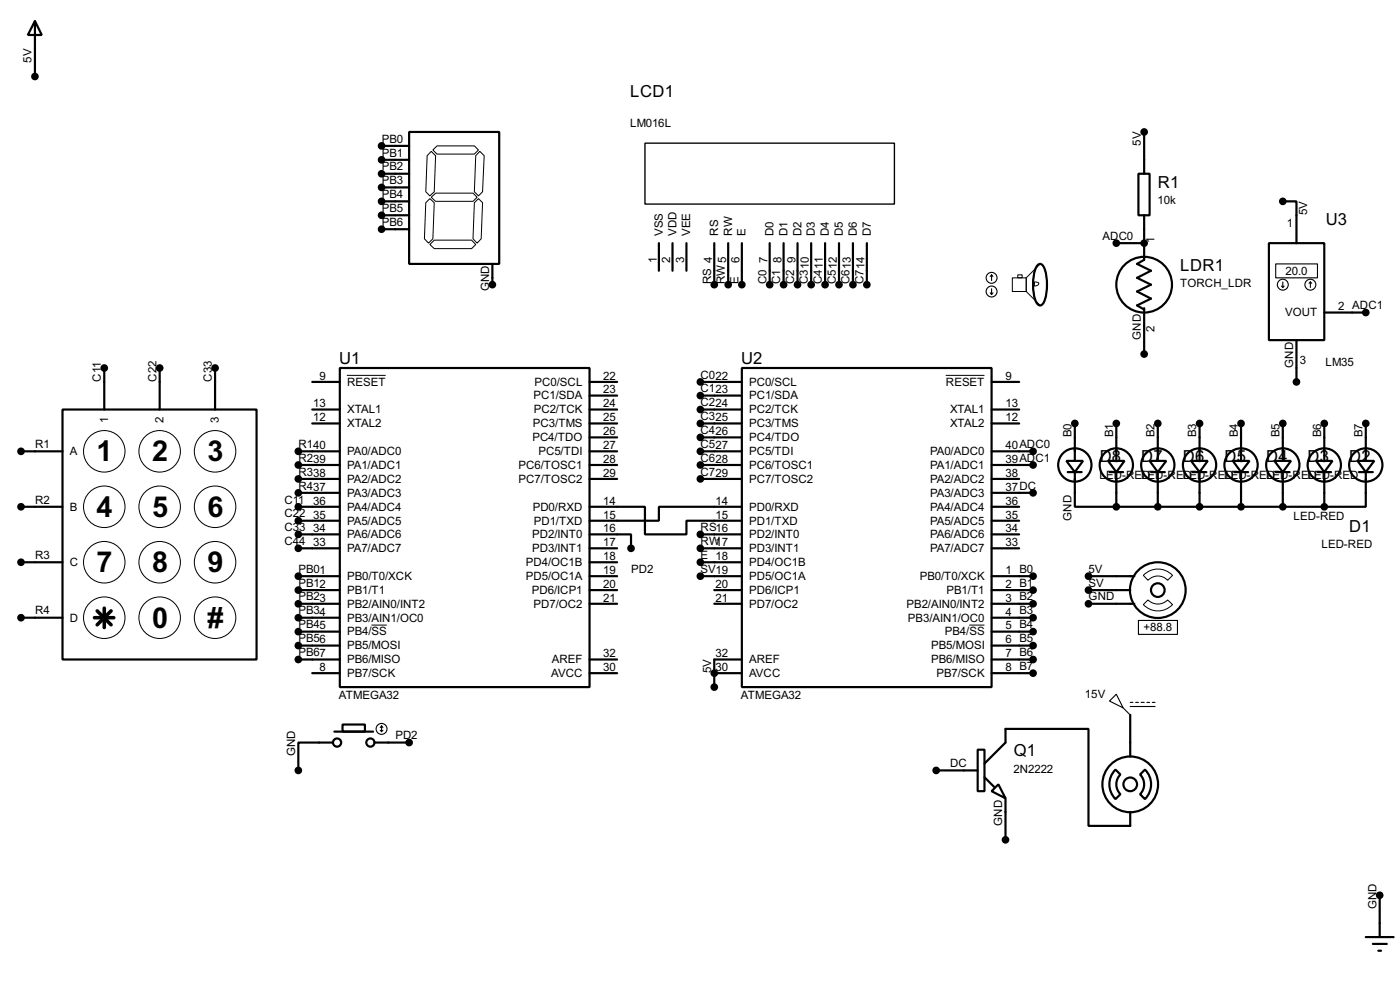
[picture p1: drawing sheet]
<svg xmlns="http://www.w3.org/2000/svg" width="256mm" height="180mm" viewBox="0 0 256 180" stroke-linecap="round" stroke-linejoin="round" font-family="sans-serif">
<g fill="none" stroke="#000" stroke-width=".4">
<path d="M6.4 3.9l1.3 2.5h-2.6zM6.4 3.9v10.1M69.9 26.7h5.1M69.9 29.3h5.1M69.9 31.8h5.1M69.9 34.3h5.1M69.9 36.9h5.1M69.9 39.4h5.1M75 24.2h16.5v24.1h-16.5zM208.6 31.8h2v7.6h-2zM209.6 24.2v7.6M209.6 39.4v8.2l-1.3 .7 2.6 1.3-2.6 1.3 2.6 1.2-2.6 1.3 2.6 1.3-2.6 1.2 1.3 .8"/>
<path d="M235 36.9h2.5v7.6M69.9 42h5.1M90.2 48.3v3.8M120.7 44.5v5.1M123.2 44.5v5.1M125.8 44.5v5.1M130.9 44.5v7.6M133.4 44.5v7.6M135.9 44.5v7.6M141 44.5v7.6M143.6 44.5v7.6M146.1 44.5v7.6"/>
<path d="M148.6 44.5v7.6M151.2 44.5v7.6M153.7 44.5v7.6M156.3 44.5v7.6M158.8 44.5v7.6M190.2 48.4l.4-.1a1.56 1.56 0 0 1 .9 1.4 9 9 0 0 1-.4 5.8l-.5 .4a1.55 1.55 0 0 1-1.1-1.4 8.8 8.8 0 0 1 .5-5.8zM204.5 44.5h5.1M209.6 56.4v.6M209.6 57.2v7.6M232.5 44.5h10.1v17.8h-10.1zM242.6 57.2h7.6M11.5 75h35.5v45.7h-35.5z"/>
<path d="M19.1 67.4v7.6M29.3 67.4v7.6M39.4 67.4v7.6M57.2 69.9h5.1M57.2 75h5.1M57.2 77.5h5.1M62.3 67.4h45.7v58.4h-45.7zM108 69.9h5.1M108 72.4h5.1M108 75h5.1M108 77.5h5.1M128.3 69.9h7.6"/>
<path d="M128.3 72.4h7.6M128.3 75h7.6M128.3 77.5h7.6M135.9 67.4h45.8v58.4h-45.8zM181.7 69.9h5M181.7 75h5M181.7 77.5h5M196.9 77.5v6.9M204.5 77.5v6.9M212.1 77.5v6.9M219.8 77.5v6.9M227.4 77.5v6.9"/>
<path d="M235 77.5v6.9M237.5 62.3v7.6M242.6 77.5v6.9M250.2 77.5v6.9M3.9 82.6h7.6M3.9 92.8h7.6M54.7 82.6h7.6M54.7 85.1h7.6M54.7 90.2h7.6M54.7 92.8h7.6M54.7 87.7h7.6M54.7 97.8h7.6"/>
<path d="M54.7 95.3h7.6M108 92.8h10.2v5h7.6v-2.5h10.1M108 97.8h7.6v2.6M108 82.6h5.1M108 85.1h5.1M108 80.1h5.1M108 87.7h5.1M128.3 82.6h7.6M128.3 85.1h7.6M128.3 80.1h7.6M128.3 87.7h7.6M128.3 97.8h7.6"/>
<path d="M135.9 92.8h-15.2v2.5h-12.7M181.7 82.6h7.6M181.7 85.1h7.6M181.7 90.2h7.6M181.7 92.8h5M181.7 87.7h5M181.7 97.8h5M181.7 95.3h5M195.4 84.4h3l-1.5 2zM195.6 86.4h2.6M196.9 86.4v6.4h7.6M203 84.4h3l-1.5 2z"/>
<path d="M203.3 86.4h2.5M204.5 86.4v6.4M204.5 92.8h38.1M210.6 84.4h3.1l-1.6 2zM210.9 86.4h2.5M212.1 86.4v6.4M218.2 84.4h3.1l-1.5 2zM218.5 86.4h2.5M219.8 86.4v6.4M225.9 84.4h3l-1.5 2zM226.1 86.4h2.6M227.4 86.4v6.4"/>
<path d="M233.5 84.4h3l-1.5 2zM233.7 86.4h2.6M235 86.4v6.4M241.1 84.4h3l-1.5 2zM241.4 86.4h2.5M242.6 86.4v6.4M248.7 84.4h3.1l-1.6 2zM249 86.4h2.5M250.2 86.4v6.4h-7.6M3.9 113.1h7.6M3.9 102.9h7.6M54.7 105.5h7.6"/>
<path d="M54.7 108h7.6M54.7 110.5h7.6M54.7 113.1h7.6M54.7 115.6h7.6M54.7 118.2h7.6M54.7 100.4h7.6M108 105.5h5.1M108 108h5.1M108 110.5h5.1M108 100.4h5.1M108 102.9h5.1M128.3 105.5h7.6"/>
<path d="M128.3 100.4h7.6M128.3 102.9h7.6M130.9 108h5M130.9 110.5h5M181.7 105.5h7.6M181.7 108h7.6M181.7 110.5h7.6M181.7 113.1h7.6M181.7 115.6h7.6M181.7 118.2h7.6M181.7 100.4h5M199.4 105.5h8.4"/>
<path d="M199.4 108h7.7M199.4 110.5h8.4M54.7 120.7h7.6M57.2 123.2h5.1M61 135.9h-6.3v5.1M61.3 133.9h7.1M62.8 132.6h4.1v1.3h-4.1zM68.6 135.9h6.4M108 120.7h5.1M108 123.2h5.1M130.9 123.2h5M135.9 120.7h-5v5.1"/>
<path d="M179.1 137.2h1.3v7.6h-1.3zM180.4 139.8l3.8-3.9v-2.5h15.2v17.8h7.7v-2.6M181.7 120.7h7.6M181.7 123.2h7.6M207.1 130.9v7.6M171.5 141h7.6M180.4 142.3l1.8 1.8M182.9 143.6l1.3 2.5-2.5-1.3zM184.2 146.1v7.6M204.4 140.9l.9 .9a2.54 2.54 0 0 0 0 3.6l-.9 .9a3.8 3.8 0 0 1 0-5.4zM209.8 140.9a3.8 3.8 0 0 1 0 5.4l-.9-.9a2.54 2.54 0 0 0 0-3.6zM250.2 171.5h5.1"/>
<path d="M251.5 172.8h2.6M252.5 174h.5M252.8 163.9v7.6"/>
<circle cx="209.6" cy="52.1" r="5.1"/>
<circle cx="196.9" cy="85.1" r="3.1"/>
<circle cx="204.5" cy="85.1" r="3.1"/>
<circle cx="212.1" cy="85.1" r="3.1"/>
<circle cx="219.7" cy="85.1" r="3.1"/>
<circle cx="227.3" cy="85.1" r="3.1"/>
<circle cx="235" cy="85.1" r="3.1"/>
<circle cx="242.6" cy="85.1" r="3.1"/>
<circle cx="250.2" cy="85.1" r="3.1"/>
<circle cx="212.1" cy="108" r="5.1"/>
<circle cx="212.1" cy="108" r="1.25"/>
<circle cx="61.7" cy="135.9" r=".75"/>
<circle cx="67.8" cy="135.9" r=".75"/>
<circle cx="207" cy="143.6" r="5.1"/>
<circle cx="207" cy="143.6" r="1.25"/>
</g>
<g fill="#000">
<circle cx="209.6" cy="44.5" r=".2"/>
<circle cx="130.9" cy="123.2" r=".2"/>
</g>
<g fill="none" stroke="#000" stroke-width=".18">
<path d="M78 37.1l.8-.7 .8 .7-.3 6.6-.8 .8-.7-.8zM79 27.7l.8 .8-.2 6.6-.8 .8-.8-.8 .3-6.6zM79 36.1l.8-.7h6.9l.7 .7-.7 .8h-6.9zM79.3 27.5l.8-.8h6.8l.8 .8-.8 .7h-6.8zM86.9 37.1l.8-.7 .7 .7-.2 6.6-.8 .8-.7-.8zM87.9 27.7l.8 .8-.3 6.6-.7 .8-.8-.8 .3-6.6zM78.8 44.8l.8-.8h6.8l.8 .8-.8 .7h-6.8zM185.5 50.9h2.5v2.5h-2.5zM186.5 50.3h.8v.6h-.8zM189.5 51.6l.7 .1 .1 .2a.68 .68 0 0 1-.8 .5zM190.2 48.4a5.1 5.1 0 0 0-.9 3.7 5.1 5.1 0 0 0 .9 3.7l.4 .1-2.6-2.5v-2.5l2.6-2.6zM63.6 68.7h7.1"/>
<path d="M173.3 68.7h7.1M68.1 114.4h2.8M177.6 114.4h2.8M209.5 110.7l.8-.9a2.54 2.54 0 0 0 3.6 0l.9 .9a3.7 3.7 0 0 1-5.3 0zM209.5 105.3a3.7 3.7 0 0 1 5.3 0l-.9 .9a2.45 2.45 0 0 0-3.6 0z"/>
<circle cx="19.1" cy="92.8" r="3.8"/>
<circle cx="19.1" cy="82.6" r="3.8"/>
<circle cx="29.2" cy="82.6" r="3.8"/>
<circle cx="29.2" cy="92.8" r="3.8"/>
<circle cx="39.4" cy="92.8" r="3.8"/>
<circle cx="39.4" cy="82.6" r="3.8"/>
<circle cx="19.1" cy="102.9" r="3.8"/>
<circle cx="19.1" cy="113.1" r="3.8"/>
<circle cx="29.2" cy="102.9" r="3.8"/>
<circle cx="29.2" cy="113.1" r="3.8"/>
<circle cx="39.4" cy="102.9" r="3.8"/>
<circle cx="39.4" cy="113.1" r="3.8"/>
</g>
<g fill="#000" stroke="#000" stroke-width=".4">
<circle cx="6.4" cy="14" r=".5"/>
<circle cx="69.9" cy="34.3" r=".5"/>
<circle cx="69.9" cy="29.3" r=".5"/>
<circle cx="69.9" cy="26.7" r=".5"/>
<circle cx="69.9" cy="31.8" r=".5"/>
<circle cx="69.9" cy="36.9" r=".5"/>
<circle cx="69.9" cy="39.4" r=".5"/>
<circle cx="209.6" cy="24.2" r=".5"/>
<circle cx="235" cy="36.9" r=".5"/>
<circle cx="69.9" cy="42" r=".5"/>
<circle cx="90.2" cy="52.1" r=".5"/>
<circle cx="130.8" cy="52.1" r=".5"/>
<circle cx="133.4" cy="52.1" r=".5"/>
<circle cx="135.9" cy="52.1" r=".5"/>
<circle cx="141" cy="52.1" r=".5"/>
<circle cx="143.5" cy="52.1" r=".5"/>
<circle cx="146.1" cy="52.1" r=".5"/>
<circle cx="148.6" cy="52.1" r=".5"/>
<circle cx="151.1" cy="52.1" r=".5"/>
<circle cx="153.7" cy="52.1" r=".5"/>
<circle cx="156.2" cy="52.1" r=".5"/>
<circle cx="158.8" cy="52.1" r=".5"/>
<circle cx="204.5" cy="44.5" r=".5"/>
<circle cx="209.6" cy="44.5" r=".5"/>
<circle cx="250.2" cy="57.2" r=".5"/>
<circle cx="19.1" cy="67.4" r=".5"/>
<circle cx="29.2" cy="67.4" r=".5"/>
<circle cx="39.4" cy="67.4" r=".5"/>
<circle cx="128.3" cy="77.5" r=".5"/>
<circle cx="128.3" cy="69.9" r=".5"/>
<circle cx="128.3" cy="75" r=".5"/>
<circle cx="128.3" cy="72.4" r=".5"/>
<circle cx="196.9" cy="77.5" r=".5"/>
<circle cx="204.5" cy="77.5" r=".5"/>
<circle cx="209.6" cy="64.8" r=".5"/>
<circle cx="212.1" cy="77.5" r=".5"/>
<circle cx="219.7" cy="77.5" r=".5"/>
<circle cx="227.3" cy="77.5" r=".5"/>
<circle cx="235" cy="77.5" r=".5"/>
<circle cx="237.5" cy="69.9" r=".5"/>
<circle cx="242.6" cy="77.5" r=".5"/>
<circle cx="250.2" cy="77.5" r=".5"/>
<circle cx="3.8" cy="92.8" r=".5"/>
<circle cx="3.8" cy="82.6" r=".5"/>
<circle cx="54.6" cy="92.8" r=".5"/>
<circle cx="54.6" cy="82.6" r=".5"/>
<circle cx="54.6" cy="87.7" r=".5"/>
<circle cx="54.6" cy="95.3" r=".5"/>
<circle cx="54.6" cy="97.8" r=".5"/>
<circle cx="54.6" cy="85.1" r=".5"/>
<circle cx="54.6" cy="90.2" r=".5"/>
<circle cx="128.3" cy="82.6" r=".5"/>
<circle cx="128.3" cy="85.1" r=".5"/>
<circle cx="128.3" cy="97.8" r=".5"/>
<circle cx="128.3" cy="80.1" r=".5"/>
<circle cx="128.3" cy="87.7" r=".5"/>
<circle cx="189.2" cy="90.2" r=".5"/>
<circle cx="189.2" cy="82.6" r=".5"/>
<circle cx="189.2" cy="85.1" r=".5"/>
<circle cx="204.5" cy="92.8" r=".5"/>
<circle cx="212.1" cy="92.8" r=".5"/>
<circle cx="219.7" cy="92.8" r=".5"/>
<circle cx="227.3" cy="92.8" r=".5"/>
<circle cx="235" cy="92.8" r=".5"/>
<circle cx="242.6" cy="92.8" r=".5"/>
<circle cx="3.8" cy="102.9" r=".5"/>
<circle cx="3.8" cy="113.1" r=".5"/>
<circle cx="54.6" cy="105.5" r=".5"/>
<circle cx="54.6" cy="108" r=".5"/>
<circle cx="54.6" cy="115.6" r=".5"/>
<circle cx="54.6" cy="110.5" r=".5"/>
<circle cx="54.6" cy="118.2" r=".5"/>
<circle cx="54.6" cy="113.1" r=".5"/>
<circle cx="54.6" cy="100.4" r=".5"/>
<circle cx="115.6" cy="100.4" r=".5"/>
<circle cx="128.3" cy="102.9" r=".5"/>
<circle cx="128.3" cy="105.5" r=".5"/>
<circle cx="128.3" cy="100.4" r=".5"/>
<circle cx="189.2" cy="108" r=".5"/>
<circle cx="189.2" cy="110.5" r=".5"/>
<circle cx="189.2" cy="113.1" r=".5"/>
<circle cx="189.2" cy="115.6" r=".5"/>
<circle cx="189.2" cy="118.2" r=".5"/>
<circle cx="189.2" cy="105.5" r=".5"/>
<circle cx="199.4" cy="108" r=".5"/>
<circle cx="199.4" cy="110.5" r=".5"/>
<circle cx="199.4" cy="105.5" r=".5"/>
<circle cx="54.6" cy="120.7" r=".5"/>
<circle cx="74.9" cy="135.9" r=".5"/>
<circle cx="130.8" cy="123.2" r=".5"/>
<circle cx="130.8" cy="125.8" r=".5"/>
<circle cx="189.2" cy="123.2" r=".5"/>
<circle cx="189.2" cy="120.7" r=".5"/>
<circle cx="54.6" cy="141" r=".5"/>
<circle cx="171.5" cy="141" r=".5"/>
<circle cx="184.2" cy="153.7" r=".5"/>
<circle cx="252.7" cy="163.9" r=".5"/>
</g>
<path d="M118.2 26.2h45.7v11.2h-45.7z" fill="none" stroke="#000" stroke-width=".25"/>
<g fill="none" stroke="#000" stroke-width=".2">
<path d="M181.4 53.6l.3 .3M181.7 50.3l-.3 .3M181.7 50.3l.2 .3M181.7 50.3v1.1M181.7 52.9v1M181.9 53.6l-.2 .3M233.7 48.3h7.7v2.6h-7.7zM234.8 52.4l.2 .2M235 51.6v1M235.3 52.4l-.3 .2M240.1 51.6l-.3 .3M240.1 51.6l.2 .3"/>
<path d="M240.1 51.6v1M208.6 113.6h7.1v2.5h-7.1zM69.7 133.7l.2 .2M69.9 132.9v1M69.9 132.9l-.2 .3M69.9 132.9l.3 .3M70.2 133.7l-.3 .2M203.3 128.3l1.2-1.2 1.3 2.5zM205.8 129.6l1.3 1.3M207.1 128.6h.5M207.1 129.3h4.5M208.1 128.6h.5"/>
<path d="M209.1 128.6h.5M210.1 128.6h.5M211.1 128.6h.5"/>
<circle cx="181.6" cy="50.9" r="1"/>
<circle cx="181.6" cy="53.4" r="1"/>
<circle cx="235" cy="52.1" r="1"/>
<circle cx="240" cy="52.1" r="1"/>
<circle cx="69.9" cy="133.4" r="1"/>
</g>
<path d="M17.3 113.1h3.6M17.8 111.8l2.6 2.6M19.1 111.3v3.6M20.4 111.8l-2.6 2.6" fill="none" stroke="#000" stroke-width=".65"/>
<g font-size="5.9">
<text x="17.7" y="84.4">1</text>
<text x="27.9" y="84.4">2</text>
<text x="38" y="84.4">3</text>
<text x="17.7" y="94.5">4</text>
<text x="27.9" y="94.5">5</text>
<text x="38" y="94.5">6</text>
<text x="17.7" y="104.7">7</text>
<text x="27.9" y="104.7">8</text>
<text x="38" y="104.7">9</text>
<text x="27.9" y="114.9">0</text>
<text x="38" y="114.9">#</text>
</g>
<g font-size="3.4">
<text x="115.5" y="17.8">LCD1</text>
<text x="212.1" y="34.4">R1</text>
<text x="242.9" y="41.2">U3</text>
<text x="216.2" y="49.6">LDR1</text>
<text x="62.1" y="66.6">U1</text>
<text x="135.8" y="66.6">U2</text>
<text x="201.5" y="84.6">D8</text>
<text x="209.1" y="84.6">D7</text>
<text x="216.7" y="84.6">D6</text>
<text x="224.3" y="84.6">D5</text>
<text x="232" y="84.6">D4</text>
<text x="239.6" y="84.6">D3</text>
<text x="247.2" y="84.6">D2</text>
<text x="247.2" y="97.3">D1</text>
<text x="185.7" y="138.5">Q1</text>
</g>
<g font-size="2.4">
<text x="5.8" y="11.5" transform="rotate(-90 5.8 11.5)">5V</text>
<text x="115.4" y="23.3">LM016L</text>
<text x="69.9" y="26.1">PB0</text>
<text x="69.9" y="28.6">PB1</text>
<text x="209" y="26.7" transform="rotate(-90 209 26.7)">5V</text>
<text x="69.9" y="31.2">PB2</text>
<text x="69.9" y="33.7">PB3</text>
<text x="69.9" y="36.3">PB4</text>
<text x="69.9" y="38.8">PB5</text>
<text x="69.9" y="41.3">PB6</text>
<text x="212.1" y="37.3">10k</text>
<text x="235.8" y="41.6">1</text>
<text x="239.5" y="39.4" transform="rotate(-90 239.5 39.4)">5V</text>
<text x="121.4" y="43.2" transform="rotate(-90 121.4 43.2)">VSS</text>
<text x="123.9" y="43.2" transform="rotate(-90 123.9 43.2)">VDD</text>
<text x="126.5" y="43.2" transform="rotate(-90 126.5 43.2)">VEE</text>
<text x="131.6" y="43.2" transform="rotate(-90 131.6 43.2)">RS</text>
<text x="134.1" y="43.2" transform="rotate(-90 134.1 43.2)">RW</text>
<text x="136.6" y="43.2" transform="rotate(-90 136.6 43.2)">E</text>
<text x="141.7" y="43.2" transform="rotate(-90 141.7 43.2)">D0</text>
<text x="144.3" y="43.2" transform="rotate(-90 144.3 43.2)">D1</text>
<text x="146.8" y="43.2" transform="rotate(-90 146.8 43.2)">D2</text>
<text x="149.3" y="43.2" transform="rotate(-90 149.3 43.2)">D3</text>
<text x="151.9" y="43.2" transform="rotate(-90 151.9 43.2)">D4</text>
<text x="154.4" y="43.2" transform="rotate(-90 154.4 43.2)">D5</text>
<text x="157" y="43.2" transform="rotate(-90 157 43.2)">D6</text>
<text x="159.5" y="43.2" transform="rotate(-90 159.5 43.2)">D7</text>
<text x="202" y="43.9">ADC0</text>
<text x="211.5" y="44.5" transform="rotate(-90 211.5 44.5)">1</text>
<text x="89.6" y="53.3" transform="rotate(-90 89.6 53.3)">GND</text>
<text x="120.3" y="48.2" transform="rotate(-90 120.3 48.2)">1</text>
<text x="122.8" y="48.2" transform="rotate(-90 122.8 48.2)">2</text>
<text x="125.4" y="48.2" transform="rotate(-90 125.4 48.2)">3</text>
<text x="130.3" y="52.1" transform="rotate(-90 130.3 52.1)">RS 4</text>
<text x="132.8" y="52.1" transform="rotate(-90 132.8 52.1)">RW5</text>
<text x="135.3" y="52.1" transform="rotate(-90 135.3 52.1)">E</text>
<text x="135.5" y="48.2" transform="rotate(-90 135.5 48.2)">6</text>
<text x="140.4" y="52.1" transform="rotate(-90 140.4 52.1)">C0</text>
<text x="140.6" y="48.1" transform="rotate(-90 140.6 48.1)">7</text>
<text x="142.9" y="52.1" transform="rotate(-90 142.9 52.1)">C1</text>
<text x="143.2" y="48.2" transform="rotate(-90 143.2 48.2)">8</text>
<text x="145.5" y="52.1" transform="rotate(-90 145.5 52.1)">C2</text>
<text x="145.7" y="48.2" transform="rotate(-90 145.7 48.2)">9</text>
<text x="148" y="52.1" transform="rotate(-90 148 52.1)">C310</text>
<text x="150.6" y="52.1" transform="rotate(-90 150.6 52.1)">C411</text>
<text x="153.1" y="52.1" transform="rotate(-90 153.1 52.1)">C512</text>
<text x="155.7" y="52.1" transform="rotate(-90 155.7 52.1)">C613</text>
<text x="158.2" y="52.1" transform="rotate(-90 158.2 52.1)">C714</text>
<text x="216.2" y="52.6">TORCH_LDR</text>
<text x="235.5" y="50.3">20.0</text>
<text x="235.4" y="57.9">VOUT</text>
<text x="245.2" y="56.8">2 ADC1</text>
<text x="209" y="62.2" transform="rotate(-90 209 62.2)">GND</text>
<text x="211.5" y="60.9" transform="rotate(-90 211.5 60.9)">2</text>
<text x="18.5" y="69.9" transform="rotate(-90 18.5 69.9)">C11</text>
<text x="28.7" y="69.9" transform="rotate(-90 28.7 69.9)">C22</text>
<text x="38.8" y="69.9" transform="rotate(-90 38.8 69.9)">C33</text>
<text x="58.6" y="69.5">9</text>
<text x="63.6" y="70.6">RESET</text>
<text x="97.9" y="70.6">PC0/SCL</text>
<text x="110.5" y="69.5">22</text>
<text x="110.5" y="72">23</text>
<text x="128.3" y="69.3">C022</text>
<text x="128.3" y="71.8">C123</text>
<text x="137.2" y="70.6">PC0/SCL</text>
<text x="173.3" y="70.6">RESET</text>
<text x="184.2" y="69.5">9</text>
<text x="236.9" y="67.3" transform="rotate(-90 236.9 67.3)">GND</text>
<text x="238.2" y="66.7">3</text>
<text x="242.8" y="66.9">LM35</text>
<text x="19.8" y="77.4" transform="rotate(-90 19.8 77.4)">1</text>
<text x="30" y="77.4" transform="rotate(-90 30 77.4)">2</text>
<text x="40.1" y="77.4" transform="rotate(-90 40.1 77.4)">3</text>
<text x="57.4" y="77.1">12</text>
<text x="57.4" y="74.6">13</text>
<text x="63.6" y="75.7">XTAL1</text>
<text x="97.7" y="73.1">PC1/SDA</text>
<text x="97.8" y="75.7">PC2/TCK</text>
<text x="110.5" y="74.6">24</text>
<text x="110.5" y="77.1">25</text>
<text x="128.3" y="74.4">C224</text>
<text x="128.3" y="76.9">C325</text>
<text x="137.2" y="73.1">PC1/SDA</text>
<text x="137.2" y="75.7">PC2/TCK</text>
<text x="174" y="75.7">XTAL1</text>
<text x="184.2" y="77.1">12</text>
<text x="184.2" y="74.6">13</text>
<text x="6.4" y="82">R1</text>
<text x="12.8" y="83.3">A</text>
<text x="54.7" y="82">R140</text>
<text x="63.6" y="78.2">XTAL2</text>
<text x="63.6" y="83.3">PA0/ADC0</text>
<text x="97.5" y="80.8">PC4/TDO</text>
<text x="97.6" y="78.2">PC3/TMS</text>
<text x="98.6" y="83.3">PC5/TDI</text>
<text x="110.5" y="79.7">26</text>
<text x="110.5" y="82.2">27</text>
<text x="128.3" y="79.5">C426</text>
<text x="128.3" y="82">C527</text>
<text x="137.2" y="78.2">PC3/TMS</text>
<text x="137.2" y="80.8">PC4/TDO</text>
<text x="137.2" y="83.3">PC5/TDI</text>
<text x="170.4" y="83.3">PA0/ADC0</text>
<text x="174" y="78.2">XTAL2</text>
<text x="184.2" y="82.2">40ADC0</text>
<text x="196.3" y="80" transform="rotate(-90 196.3 80)">B0</text>
<text x="203.9" y="80" transform="rotate(-90 203.9 80)">B1</text>
<text x="211.5" y="80" transform="rotate(-90 211.5 80)">B2</text>
<text x="219.2" y="80" transform="rotate(-90 219.2 80)">B3</text>
<text x="226.8" y="80" transform="rotate(-90 226.8 80)">B4</text>
<text x="234.4" y="80" transform="rotate(-90 234.4 80)">B5</text>
<text x="242" y="80" transform="rotate(-90 242 80)">B6</text>
<text x="249.6" y="80" transform="rotate(-90 249.6 80)">B7</text>
<text x="54.7" y="84.5">R239</text>
<text x="54.7" y="87.1">R338</text>
<text x="54.7" y="89.6">R437</text>
<text x="63.6" y="88.4">PA2/ADC2</text>
<text x="63.6" y="85.8">PA1/ADC1</text>
<text x="95" y="85.8">PC6/TOSC1</text>
<text x="95" y="88.4">PC7/TOSC2</text>
<text x="110.5" y="84.7">28</text>
<text x="110.5" y="87.3">29</text>
<text x="128.3" y="84.5">C628</text>
<text x="128.3" y="87.1">C729</text>
<text x="137.2" y="85.8">PC6/TOSC1</text>
<text x="137.2" y="88.4">PC7/TOSC2</text>
<text x="170.4" y="88.4">PA2/ADC2</text>
<text x="170.4" y="85.8">PA1/ADC1</text>
<text x="184.2" y="89.8">37DC</text>
<text x="184.2" y="87.3">38</text>
<text x="184.2" y="84.7">39ADC1</text>
<text x="201.4" y="87.6">LED-RELDED-RELDED-RELDED-RELDED-RELDED-RED</text>
<text x="6.4" y="92.2">R2</text>
<text x="12.8" y="93.5">B</text>
<text x="52.1" y="92.2">C11</text>
<text x="52.1" y="94.7">C22</text>
<text x="57.4" y="94.9">35</text>
<text x="57.4" y="92.4">36</text>
<text x="63.6" y="93.5">PA4/ADC4</text>
<text x="63.6" y="90.9">PA3/ADC3</text>
<text x="97.6" y="93.5">PD0/RXD</text>
<text x="110.5" y="92.4">14</text>
<text x="110.5" y="94.9">15</text>
<text x="131.1" y="92.4">14</text>
<text x="131.1" y="94.9">15</text>
<text x="137.2" y="93.5">PD0/RXD</text>
<text x="170.4" y="93.5">PA4/ADC4</text>
<text x="170.4" y="90.9">PA3/ADC3</text>
<text x="184.2" y="94.9">35</text>
<text x="184.2" y="92.4">36</text>
<text x="196.3" y="95.3" transform="rotate(-90 196.3 95.3)">GND</text>
<text x="237" y="95.2">LED-RED</text>
<text x="52.1" y="97.2">C33</text>
<text x="52.1" y="99.8">C44</text>
<text x="57.4" y="100">33</text>
<text x="57.4" y="97.4">34</text>
<text x="63.6" y="101.1">PA7/ADC7</text>
<text x="63.6" y="98.5">PA6/ADC6</text>
<text x="63.6" y="96">PA5/ADC5</text>
<text x="97.5" y="98.5">PD2/INT0</text>
<text x="97.5" y="101.1">PD3/INT1</text>
<text x="97.8" y="96">PD1/TXD</text>
<text x="110.5" y="97.4">16</text>
<text x="110.5" y="100">17</text>
<text x="128.3" y="97.2">RS16</text>
<text x="128.3" y="99.8">RW17</text>
<text x="137.2" y="96">PD1/TXD</text>
<text x="137.2" y="98.5">PD2/INT0</text>
<text x="137.2" y="101.1">PD3/INT1</text>
<text x="170.4" y="101.1">PA7/ADC7</text>
<text x="170.4" y="98.5">PA6/ADC6</text>
<text x="170.4" y="96">PA5/ADC5</text>
<text x="184.2" y="100">33</text>
<text x="184.2" y="97.4">34</text>
<text x="242.1" y="100.3">LED-RED</text>
<text x="6.4" y="102.3">R3</text>
<text x="12.8" y="103.6">C</text>
<text x="54.7" y="104.9">PB01</text>
<text x="54.7" y="107.4">PB12</text>
<text x="63.6" y="106.2">PB0/T0/XCK</text>
<text x="96.3" y="103.6">PD4/OC1B</text>
<text x="96.3" y="106.2">PD5/OC1A</text>
<text x="110.5" y="102.5">18</text>
<text x="110.5" y="105.1">19</text>
<text x="110.5" y="107.6">20</text>
<text x="115.6" y="104.9">PD2</text>
<text x="128.3" y="102.3">E 18</text>
<text x="128.3" y="104.9">SV19</text>
<text x="131.1" y="107.6">20</text>
<text x="137.2" y="103.6">PD4/OC1B</text>
<text x="137.2" y="106.2">PD5/OC1A</text>
<text x="168.5" y="106.2">PB0/T0/XCK</text>
<text x="184.2" y="105.1">1 B0</text>
<text x="184.2" y="107.6">2 B1</text>
<text x="199.4" y="104.9">5V</text>
<text x="199.4" y="107.4">SV</text>
<text x="6.4" y="112.5">R4</text>
<text x="12.8" y="113.8">D</text>
<text x="54.7" y="109.9">PB23</text>
<text x="54.7" y="112.5">PB34</text>
<text x="63.6" y="108.7">PB1/T1</text>
<text x="63.6" y="111.2">PB2/AIN0/INT2</text>
<text x="63.6" y="113.8">PB3/AIN1/OC0</text>
<text x="97.4" y="108.7">PD6/ICP1</text>
<text x="97.7" y="111.2">PD7/OC2</text>
<text x="110.5" y="110.1">21</text>
<text x="131.1" y="110.1">21</text>
<text x="137.2" y="108.7">PD6/ICP1</text>
<text x="137.2" y="111.2">PD7/OC2</text>
<text x="166.1" y="111.2">PB2/AIN0/INT2</text>
<text x="166.3" y="113.8">PB3/AIN1/OC0</text>
<text x="173.4" y="108.7">PB1/T1</text>
<text x="184.2" y="110.1">3 B2</text>
<text x="184.2" y="112.7">4 B3</text>
<text x="199.4" y="109.9">GND</text>
<text x="54.7" y="115">PB45</text>
<text x="54.7" y="117.6">PB56</text>
<text x="63.6" y="116.3">PB4/SS</text>
<text x="63.6" y="118.9">PB5/MOSI</text>
<text x="170.6" y="118.9">PB5/MOSI</text>
<text x="173.1" y="116.3">PB4/SS</text>
<text x="184.2" y="115.2">5 B4</text>
<text x="184.2" y="117.8">6 B5</text>
<text x="209.5" y="115.6">+88.8</text>
<text x="54.7" y="120.1">PB67</text>
<text x="58.6" y="122.8">8</text>
<text x="63.6" y="121.4">PB6/MISO</text>
<text x="63.6" y="123.9">PB7/SCK</text>
<text x="101" y="123.9">AVCC</text>
<text x="101.1" y="121.4">AREF</text>
<text x="110.5" y="120.3">32</text>
<text x="110.5" y="122.8">30</text>
<text x="130.3" y="123.2" transform="rotate(-90 130.3 123.2)">5V</text>
<text x="131.1" y="120.3">32</text>
<text x="131.1" y="122.8">30</text>
<text x="137.2" y="121.4">AREF</text>
<text x="137.2" y="123.9">AVCC</text>
<text x="170.6" y="121.4">PB6/MISO</text>
<text x="171.5" y="123.9">PB7/SCK</text>
<text x="184.2" y="120.3">7 B6</text>
<text x="184.2" y="122.8">8 B7</text>
<text x="62.1" y="127.9">ATMEGA32</text>
<text x="135.7" y="127.9">ATMEGA32</text>
<text x="198.8" y="127.8">15V</text>
<text x="72.4" y="135.3">PD2</text>
<text x="54.1" y="138.4" transform="rotate(-90 54.1 138.4)">GND</text>
<text x="174" y="140.4">DC</text>
<text x="185.7" y="141.5">2N2222</text>
<text x="183.6" y="151.1" transform="rotate(-90 183.6 151.1)">GND</text>
<text x="252.2" y="166.4" transform="rotate(-90 252.2 166.4)">GND</text>
</g>
</svg>
